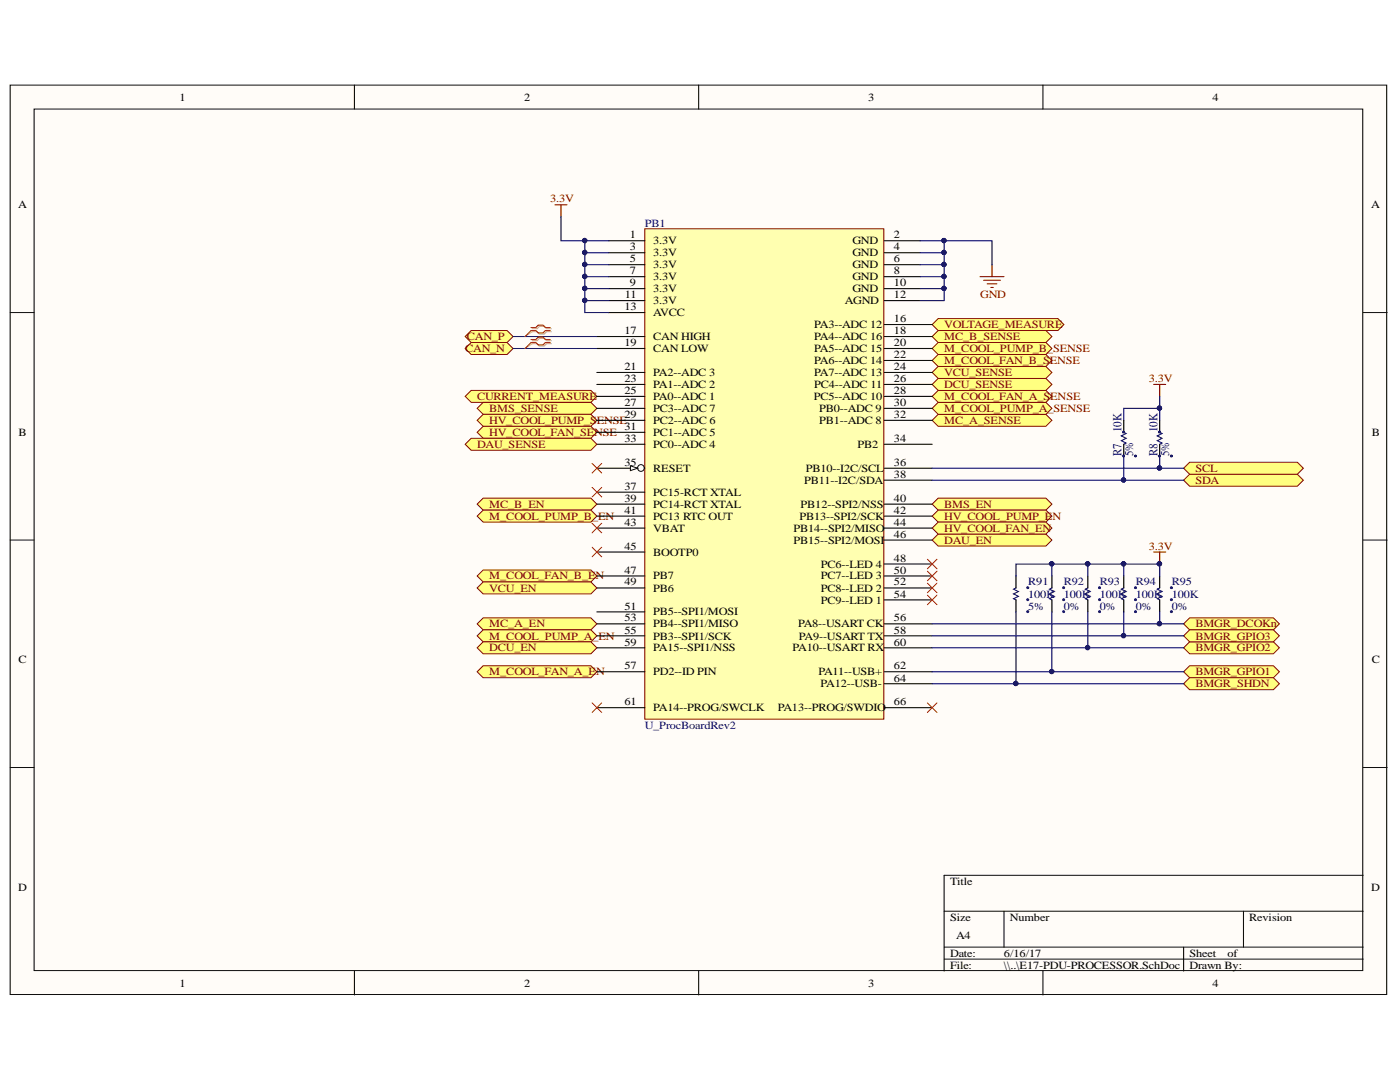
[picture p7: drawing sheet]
<svg xmlns="http://www.w3.org/2000/svg" width="279mm" height="216mm" viewBox="0 0 279 216" stroke-linecap="round" stroke-linejoin="round" font-family="sans-serif">
<g fill="#fffcf8" stroke="#000" stroke-width=".2">
<path d="M2 17h274.7v181.4h-274.7z"/>
<path d="M6.8 21.8h265.2v171.9h-265.2z"/>
</g>
<g fill="none" stroke="#000" stroke-width=".2">
<path d="M70.7 17v4.8M139.4 17v4.8M208.1 17v4.8M2 62.4h4.8M272.1 62.4h4.7M2 107.8h4.8M272.1 107.8h4.7M2 153.2h4.8M272.1 153.2h4.7M272.1 174.7h-83.7v19.1M70.7 193.8v4.7M139.4 193.8v4.7"/>
<path d="M188.4 181.8h83.7M188.4 189h83.7M188.4 191.4h83.7M200.4 181.8v7.2M208.1 193.8v4.7M236.2 189v4.8M248.2 181.8v7.2"/>
</g>
<path d="M110.8 40.9h2.3M112 40.9v2.4" fill="none" stroke="#800000" stroke-width=".23"/>
<g fill="#ffff80" stroke="#800000" stroke-width=".2">
<path d="M92.8 67.2l1.2-1.2h7.2l1.2 1.2-1.2 1.1h-7.2z" fill-rule="evenodd"/>
<path d="M92.8 69.5l1.2-1.2h7.2l1.2 1.2-1.2 1.2h-7.2z" fill-rule="evenodd"/>
</g>
<path d="M195.6 55.2h4.8M196.3 55.9h3.4M197 56.6h1.9M197.7 57.4h.5M198 52.8v2.4" fill="none" stroke="#800000" stroke-width=".23"/>
<g fill="#ffff80" stroke="#800000" stroke-width=".2">
<path d="M95.2 124.5l1.2-1.2h21.5l1.2 1.2-1.2 1.2h-21.5z" fill-rule="evenodd"/>
<path d="M95.2 126.9l1.2-1.2h21.5l1.2 1.2-1.2 1.2h-21.5z" fill-rule="evenodd"/>
<path d="M95.2 100.6l1.2-1.2h21.5l1.2 1.2-1.2 1.2h-21.5z" fill-rule="evenodd"/>
<path d="M95.2 103l1.2-1.2h21.5l1.2 1.2-1.2 1.2h-21.5z" fill-rule="evenodd"/>
<path d="M95.2 134l1.2-1.2h21.5l1.2 1.2-1.2 1.2h-21.5z" fill-rule="evenodd"/>
<path d="M95.2 114.9l1.2-1.2h21.5l1.2 1.2-1.2 1.2h-21.5z" fill-rule="evenodd"/>
<path d="M95.2 129.3l1.2-1.2h21.5l1.2 1.2-1.2 1.2h-21.5z" fill-rule="evenodd"/>
<path d="M186 107.8l1.2-1.2h21.5l1.2 1.2-1.2 1.2h-21.5z" fill-rule="evenodd"/>
<path d="M186 100.6l1.2-1.2h21.5l1.2 1.2-1.2 1.2h-21.5z" fill-rule="evenodd"/>
<path d="M186 64.8l1.2-1.2h23.9l1.2 1.2-1.2 1.2h-23.9z" fill-rule="evenodd"/>
<path d="M92.8 79.1l1.2-1.2h23.9l1.2 1.2-1.2 1.2h-23.9z" fill-rule="evenodd"/>
<path d="M186 83.9l1.2-1.2h21.5l1.2 1.2-1.2 1.2h-21.5z" fill-rule="evenodd"/>
<path d="M186 81.5l1.2-1.2h21.5l1.2 1.2-1.2 1.2h-21.5z" fill-rule="evenodd"/>
<path d="M186 79.1l1.2-1.2h21.5l1.2 1.2-1.2 1.2h-21.5z" fill-rule="evenodd"/>
<path d="M186 71.9l1.2-1.2h21.5l1.2 1.2-1.2 1.2h-21.5z" fill-rule="evenodd"/>
<path d="M186 67.2l1.2-1.2h21.5l1.2 1.2-1.2 1.1h-21.5z" fill-rule="evenodd"/>
<path d="M186 69.5l1.2-1.2h21.5l1.2 1.2-1.2 1.2h-21.5z" fill-rule="evenodd"/>
<path d="M186 76.7l1.2-1.2h21.5l1.2 1.2-1.2 1.2h-21.5z" fill-rule="evenodd"/>
<path d="M186 74.3l1.2-1.2h21.5l1.2 1.2-1.2 1.2h-21.5z" fill-rule="evenodd"/>
<path d="M95.2 81.5l1.2-1.2h21.5l1.2 1.2-1.2 1.2h-21.5z" fill-rule="evenodd"/>
<path d="M95.2 83.9l1.2-1.2h21.5l1.2 1.2-1.2 1.2h-21.5z" fill-rule="evenodd"/>
<path d="M95.2 86.3l1.2-1.2h21.5l1.2 1.2-1.2 1.2h-21.5z" fill-rule="evenodd"/>
<path d="M186 103l1.2-1.2h21.5l1.2 1.2-1.2 1.2h-21.5z" fill-rule="evenodd"/>
<path d="M186 105.4l1.2-1.2h21.5l1.2 1.2-1.2 1.2h-21.5z" fill-rule="evenodd"/>
<path d="M95.2 117.3l1.2-1.2h21.5l1.2 1.2-1.2 1.2h-21.5z" fill-rule="evenodd"/>
</g>
<path d="M128.7 45.6h47.7v97.9h-47.7z" fill="#ffffb0" stroke="#800000" stroke-width=".2"/>
<path d="M176.5 60h7.1M121.5 62.4h7.2M119.1 93.4h9.6M119.1 103h9.6M119.1 129.3h9.6M119.1 141.2h9.6" fill="none" stroke="#000" stroke-width=".23"/>
<circle cx="127.9" cy="93.4" r=".67" fill="#fffcf8" stroke="#000" stroke-width=".2"/>
<path d="M125.8 93l1.4 .4-1.4 .5z" fill="#fffcf8"/>
<path d="M125.8 93l1.4 .4-1.4 .5z" fill="none" stroke="#000" stroke-width=".2"/>
<g fill="none" stroke="#000" stroke-width=".23">
<path d="M121.5 48h7.2M121.5 50.4h7.2M121.5 52.8h7.2M121.5 55.2h7.2M121.5 57.6h7.2M121.5 60h7.2M176.5 48h7.1M176.5 50.4h7.1M176.5 52.8h7.1M176.5 55.2h7.1M176.5 57.6h7.1M119.1 79.1h9.6"/>
<path d="M119.1 76.7h9.6M119.1 74.3h9.6M119.1 67.2h9.6M119.1 69.5h9.6M176.5 79.1h9.5M176.5 76.7h9.5M176.5 74.3h9.5M176.5 67.2h9.5M176.5 69.5h9.5M176.5 64.8h9.5M176.5 71.9h9.5M119.1 98.2h9.6"/>
<path d="M119.1 88.7h9.6M119.1 86.3h9.6M119.1 83.9h9.6M119.1 81.5h9.6M176.5 88.7h9.5M176.5 83.9h9.5M176.5 81.5h9.5M176.5 95.8h9.5M176.5 93.4h9.5M119.1 117.3h9.6M119.1 114.9h9.6M119.1 105.4h9.6"/>
<path d="M119.1 100.6h9.6M119.1 110.2h9.6M176.5 117.3h9.5M176.5 114.9h9.5M176.5 105.4h9.5M176.5 100.6h9.5M176.5 119.7h9.5M176.5 112.5h9.5M176.5 107.8h9.5M176.5 103h9.5M119.1 124.5h9.6M119.1 122.1h9.6"/>
<path d="M119.1 134h9.6M119.1 126.9h9.6M176.5 124.5h9.5M176.5 134h9.5M176.5 126.9h9.5M176.5 129.3h9.5M176.5 136.4h9.5M176.5 141.2h9.5"/>
</g>
<path d="M118.2 92.5l1.9 1.9M118.2 97.3l1.9 1.9M120.1 92.5l-1.9 1.9M120.1 97.3l-1.9 1.9M118.2 104.4l1.9 1.9M118.2 109.2l1.9 1.9M120.1 104.4l-1.9 1.9M120.1 109.2l-1.9 1.9M118.2 140.3l1.9 1.9M120.1 140.3l-1.9 1.9M185.1 140.3l1.9 1.9M187 140.3l-1.9 1.9" fill="none" stroke="#f00" stroke-width=".2"/>
<g fill="#ffff80" stroke="#800000" stroke-width=".2">
<path d="M92.8 88.7l1.2-1.2h23.9l1.2 1.2-1.2 1.1h-23.9z" fill-rule="evenodd"/>
<path d="M236.2 95.8l1.2-1.2h21.5l1.2 1.2-1.2 1.2h-21.5z" fill-rule="evenodd"/>
<path d="M236.2 93.4l1.2-1.2h21.5l1.2 1.2-1.2 1.2h-21.5z" fill-rule="evenodd"/>
<path d="M236.2 124.5l1.2-1.2h16.7l1.2 1.2-1.2 1.2h-16.7z" fill-rule="evenodd"/>
<path d="M236.2 134l1.2-1.2h16.7l1.2 1.2-1.2 1.2h-16.7z" fill-rule="evenodd"/>
<path d="M236.2 129.3l1.2-1.2h16.7l1.2 1.2-1.2 1.2h-16.7z" fill-rule="evenodd"/>
<path d="M236.2 126.9l1.2-1.2h16.7l1.2 1.2-1.2 1.2h-16.7z" fill-rule="evenodd"/>
<path d="M236.2 136.4l1.2-1.2h16.7l1.2 1.2-1.2 1.2h-16.7z" fill-rule="evenodd"/>
</g>
<path d="M106 66l-1.2 1.2M106 68.3l-1.2 1.2M185.1 111.6l1.9 1.9M185.1 114l1.9 1.9M185.1 116.4l1.9 1.9M185.1 118.8l1.9 1.9M187 111.6l-1.9 1.9M187 114l-1.9 1.9M187 116.4l-1.9 1.9M187 118.8l-1.9 1.9" fill="none" stroke="#f00" stroke-width=".2"/>
<g fill="none" stroke="#000080" stroke-width=".23">
<path d="M112 43.3v4.7h4.7M116.7 50.4h4.8M116.7 52.8h4.8M116.7 55.2h4.8M116.7 57.6h4.8M116.7 60h4.8M121.5 48h-4.8v14.4h4.8M183.6 48h4.8v12h-4.8M183.6 50.4h4.8M183.6 52.8h4.8M183.6 55.2h4.8M183.6 57.6h4.8"/>
<path d="M188.4 48h9.6v4.8M102.4 67.2h16.7M102.4 69.5h16.7M231.4 79.1v4.8M186 95.8h50.2M186 93.4h50.2M224.3 91v4.8M231.4 81.5h-7.1v2.4M231.4 91v2.4M209.9 112.5h-7.1v2.4M217.1 112.5h-7.2v2.4M224.3 114.9v-2.4h7.1v2.4"/>
<path d="M224.3 112.5h-7.2v2.4M186 124.5h50.2M186 126.9h50.2M186 129.3h50.2M186 134h50.2M186 136.4h50.2M202.8 122.1v14.3M209.9 122.1v11.9M217.1 122.1v7.2M224.3 122.1v4.8M231.4 122.1v2.4"/>
</g>
<g fill="#000080" stroke="#000080" stroke-width=".2">
<circle cx="116.7" cy="50.4" r=".43"/>
<circle cx="116.7" cy="52.8" r=".43"/>
<circle cx="116.7" cy="55.2" r=".43"/>
<circle cx="116.7" cy="57.5" r=".43"/>
<circle cx="116.7" cy="59.9" r=".43"/>
<circle cx="116.7" cy="48" r=".43"/>
<circle cx="188.4" cy="57.5" r=".43"/>
<circle cx="188.4" cy="55.2" r=".43"/>
<circle cx="188.4" cy="52.8" r=".43"/>
<circle cx="188.4" cy="50.4" r=".43"/>
<circle cx="188.4" cy="48" r=".43"/>
<circle cx="224.2" cy="95.8" r=".43"/>
<circle cx="231.4" cy="93.4" r=".43"/>
<circle cx="231.4" cy="81.4" r=".43"/>
<circle cx="231.4" cy="86.2" r=".19"/>
<circle cx="233.8" cy="91" r=".19"/>
<circle cx="231.4" cy="91" r=".19"/>
<circle cx="224.2" cy="86.2" r=".19"/>
<circle cx="226.6" cy="91" r=".19"/>
<circle cx="224.2" cy="91" r=".19"/>
<circle cx="231.4" cy="112.5" r=".43"/>
<circle cx="231.4" cy="124.4" r=".43"/>
<circle cx="224.2" cy="126.8" r=".43"/>
<circle cx="217.1" cy="129.2" r=".43"/>
<circle cx="209.9" cy="134" r=".43"/>
<circle cx="202.7" cy="136.4" r=".43"/>
<circle cx="233.8" cy="119.7" r=".19"/>
<circle cx="233.8" cy="122" r=".19"/>
<circle cx="233.8" cy="117.3" r=".19"/>
<circle cx="226.6" cy="119.7" r=".19"/>
<circle cx="226.6" cy="122" r=".19"/>
<circle cx="226.6" cy="117.3" r=".19"/>
<circle cx="219.4" cy="119.7" r=".19"/>
<circle cx="219.4" cy="122" r=".19"/>
<circle cx="219.4" cy="117.3" r=".19"/>
<circle cx="212.3" cy="119.7" r=".19"/>
<circle cx="212.3" cy="122" r=".19"/>
<circle cx="212.3" cy="117.3" r=".19"/>
<circle cx="205.1" cy="119.7" r=".19"/>
<circle cx="205.1" cy="122" r=".19"/>
<circle cx="205.1" cy="117.3" r=".19"/>
<circle cx="224.2" cy="112.5" r=".43"/>
<circle cx="217.1" cy="112.5" r=".43"/>
<circle cx="209.9" cy="112.5" r=".43"/>
</g>
<path d="M230.2 76.7h2.4M231.4 76.7v2.4M230.2 110.2h2.4M231.4 110.2v2.3" fill="none" stroke="#800000" stroke-width=".23"/>
<path d="M224.3 86.3l.4 .2-.9 .5 .9 .5-.9 .4 .9 .5-.4 .3M231.4 86.3l.5 .2-.9 .5 .9 .5-.9 .4 .9 .5-.5 .3M202.8 117.3l-.5 .3 .9 .4-.9 .5 .9 .5-.9 .5 .5 .2M209.9 117.3l-.4 .3 .9 .4-.9 .5 .9 .5-.9 .5 .4 .2M217.1 117.3l-.5 .3 1 .4-1 .5 1 .5-1 .5 .5 .2M224.3 117.3l-.5 .3 .9 .4-.9 .5 .9 .5-.9 .5 .5 .2M231.4 117.3l-.4 .3 .9 .4-.9 .5 .9 .5-.9 .5 .4 .2" fill="none" stroke="#11037f" stroke-width=".23"/>
<g fill="none" stroke="#000" stroke-width=".23">
<path d="M224.3 83.9v2.4M224.3 88.7v2.3M231.4 83.9v2.4M231.4 88.7v2.3M202.8 114.9v2.4M202.8 119.7v2.4M209.9 114.9v2.4M209.9 119.7v2.4M217.1 114.9v2.4M217.1 119.7v2.4M224.3 114.9v2.4M224.3 119.7v2.4"/>
<path d="M231.4 114.9v2.4M231.4 119.7v2.4"/>
</g>
<path d="M106.2 65.6h1l.5-.5h.9l.5 .5h.9M106.2 66.2h1l.5 .5h.9l.5-.5h.9M106.2 68h1l.5-.5h.9l.5 .5h.9M106.2 68.6h1l.5 .5h.9l.5-.5h.9" fill="none" stroke="#d0a19e" stroke-width=".23"/>
<path d="M106.2 66.2l-1.4 1M106.2 68.6l-1.4 .9" fill="none" stroke="#d0a19e" stroke-width=".2"/>
<path d="M106 65.4h.9l.5-.5h1l.4 .5h1M106 66h.9l.5 .4h1l.4-.4h1M106 67.7h.9l.5-.4h1l.4 .4h1M106 68.3h.9l.5 .5h1l.4-.5h1" fill="none" stroke="#f00" stroke-width=".23"/>
<g font-size="2.5" fill="#000080">
<text x="223.8" y="86.3" transform="rotate(-90 223.8 86.3)">10K</text>
<text x="231" y="86.3" transform="rotate(-90 231 86.3)">10K</text>
<text x="223.8" y="91" transform="rotate(-90 223.8 91)">R7</text>
<text x="226.2" y="91" transform="rotate(-90 226.2 91)">5%</text>
<text x="231" y="91" transform="rotate(-90 231 91)">R8</text>
<text x="233.3" y="91" transform="rotate(-90 233.3 91)">5%</text>
</g>
<g font-size="2.2">
<text x="35.8" y="20.1">1</text>
<text x="104.6" y="20.1">2</text>
<text x="173.2" y="20.1">3</text>
<text x="242" y="20.1">4</text>
<text x="3.6" y="41.6">A</text>
<text x="273.7" y="41.6">A</text>
<text x="125.7" y="47.6">1</text>
<text x="178.4" y="47.6">2</text>
<text x="125.7" y="50">3</text>
<text x="125.7" y="52.3">5</text>
<text x="130.4" y="48.8">3.3V</text>
<text x="130.4" y="51.1">3.3V</text>
<text x="130.4" y="53.5">3.3V</text>
<text x="170.1" y="48.8">GND</text>
<text x="170.1" y="51.1">GND</text>
<text x="170.1" y="53.5">GND</text>
<text x="178.4" y="50">4</text>
<text x="178.4" y="52.3">6</text>
<text x="124.7" y="59.5">11</text>
<text x="125.7" y="54.8">7</text>
<text x="125.7" y="57.1">9</text>
<text x="130.4" y="56">3.3V</text>
<text x="130.4" y="58.3">3.3V</text>
<text x="170.1" y="56">GND</text>
<text x="170.1" y="58.3">GND</text>
<text x="178.4" y="59.5">12</text>
<text x="178.4" y="54.8">8</text>
<text x="178.4" y="57.1">10</text>
<text x="124.6" y="61.9">13</text>
<text x="130.4" y="63.1">AVCC</text>
<text x="130.4" y="60.7">3.3V</text>
<text x="162.5" y="65.5">PA3--ADC 12</text>
<text x="168.6" y="60.7">AGND</text>
<text x="178.4" y="64.3">16</text>
<text x="124.6" y="66.7">17</text>
<text x="124.6" y="69.1">19</text>
<text x="130.4" y="67.9">CAN HIGH</text>
<text x="130.4" y="70.2">CAN LOW</text>
<text x="162.5" y="70.2">PA5--ADC 15</text>
<text x="162.5" y="67.9">PA4--ADC 16</text>
<text x="178.4" y="71.4">22</text>
<text x="178.4" y="69.1">20</text>
<text x="178.4" y="66.7">18</text>
<text x="124.6" y="76.2">23</text>
<text x="124.6" y="73.9">21</text>
<text x="130.4" y="77.4">PA1--ADC 2</text>
<text x="130.4" y="75.1">PA2--ADC 3</text>
<text x="162.5" y="77.4">PC4--ADC 11</text>
<text x="162.5" y="75.1">PA7--ADC 13</text>
<text x="162.5" y="72.7">PA6--ADC 14</text>
<text x="178.4" y="76.2">26</text>
<text x="178.4" y="73.9">24</text>
<text x="124.6" y="78.6">25</text>
<text x="124.6" y="83.4">29</text>
<text x="124.6" y="81.1">27</text>
<text x="130.4" y="79.8">PA0--ADC 1</text>
<text x="130.4" y="82.2">PC3--ADC 7</text>
<text x="162.4" y="79.8">PC5--ADC 10</text>
<text x="163.5" y="82.2">PB0--ADC 9</text>
<text x="178.4" y="83.4">32</text>
<text x="178.4" y="81.1">30</text>
<text x="178.4" y="78.6">28</text>
<text x="3.7" y="87">B</text>
<text x="124.6" y="88.2">33</text>
<text x="124.6" y="85.8">31</text>
<text x="130.4" y="89.3">PC0--ADC 4</text>
<text x="130.4" y="87">PC1--ADC 5</text>
<text x="130.4" y="84.6">PC2--ADC 6</text>
<text x="163.5" y="84.6">PB1--ADC 8</text>
<text x="171.1" y="89.3">PB2</text>
<text x="178.4" y="88.2">34</text>
<text x="273.8" y="87">B</text>
<text x="124.6" y="93">35</text>
<text x="130.4" y="94.2">RESET</text>
<text x="160.8" y="94.2">PB10--I2C/SCL</text>
<text x="178.4" y="95.3">38</text>
<text x="178.4" y="93">36</text>
<text x="124.6" y="100.2">39</text>
<text x="124.6" y="97.7">37</text>
<text x="130.4" y="101.3">PC14-RCT XTAL</text>
<text x="130.4" y="99">PC15-RCT XTAL</text>
<text x="159.8" y="101.3">PB12--SPI2/NSS</text>
<text x="160.5" y="96.5">PB11--I2C/SDA</text>
<text x="178.4" y="100.2">40</text>
<text x="124.6" y="102.5">41</text>
<text x="124.6" y="104.9">43</text>
<text x="130.4" y="103.7">PC13 RTC OUT</text>
<text x="130.4" y="106.1">VBAT</text>
<text x="158.3" y="106.1">PB14--SPI2/MISO</text>
<text x="159.5" y="103.7">PB13--SPI2/SCK</text>
<text x="178.4" y="107.3">46</text>
<text x="178.4" y="104.9">44</text>
<text x="178.4" y="102.5">42</text>
<text x="124.6" y="109.7">45</text>
<text x="130.4" y="110.9">BOOTP0</text>
<text x="158.3" y="108.5">PB15--SPI2/MOSI</text>
<text x="163.8" y="113.3">PC6--LED 4</text>
<text x="178.4" y="112.1">48</text>
<text x="124.6" y="116.8">49</text>
<text x="124.6" y="114.4">47</text>
<text x="130.4" y="118.1">PB6</text>
<text x="130.4" y="115.6">PB7</text>
<text x="163.8" y="118.1">PC8--LED 2</text>
<text x="163.8" y="115.6">PC7--LED 3</text>
<text x="178.4" y="119.3">54</text>
<text x="178.4" y="116.8">52</text>
<text x="178.4" y="114.4">50</text>
<text x="124.6" y="124">53</text>
<text x="124.6" y="121.6">51</text>
<text x="130.4" y="125.2">PB4--SPI1/MISO</text>
<text x="130.4" y="122.8">PB5--SPI1/MOSI</text>
<text x="159.3" y="125.2">PA8--USART CK</text>
<text x="163.8" y="120.4">PC9--LED 1</text>
<text x="178.4" y="124">56</text>
<text x="124.6" y="128.8">59</text>
<text x="124.6" y="126.4">55</text>
<text x="130.4" y="130">PA15--SPI1/NSS</text>
<text x="130.4" y="127.6">PB3--SPI1/SCK</text>
<text x="158.2" y="130">PA10--USART RX</text>
<text x="159.4" y="127.6">PA9--USART TX</text>
<text x="178.4" y="128.8">60</text>
<text x="178.4" y="126.4">58</text>
<text x="3.7" y="132.4">C</text>
<text x="124.6" y="133.5">57</text>
<text x="130.4" y="134.7">PD2--ID PIN</text>
<text x="163.3" y="134.7">PA11--USB+</text>
<text x="163.8" y="137.2">PA12--USB-</text>
<text x="178.4" y="133.5">62</text>
<text x="178.4" y="136">64</text>
<text x="273.8" y="132.4">C</text>
<text x="124.6" y="140.7">61</text>
<text x="130.4" y="141.9">PA14--PROG/SWCLK</text>
<text x="155.2" y="141.9">PA13--PROG/SWDIO</text>
<text x="178.4" y="140.7">66</text>
<text x="3.6" y="177.8">D</text>
<text x="189.6" y="176.6">Title</text>
<text x="273.7" y="177.8">D</text>
<text x="189.6" y="183.8">Size</text>
<text x="201.6" y="183.8">Number</text>
<text x="249.3" y="183.8">Revision</text>
<text x="189.6" y="190.9">Date:</text>
<text x="190.8" y="187.3">A4</text>
<text x="200.4" y="190.9">6/16/17</text>
<text x="237.4" y="190.9">Sheet</text>
<text x="245" y="190.9">of</text>
<text x="35.8" y="196.9">1</text>
<text x="104.6" y="196.9">2</text>
<text x="173.2" y="196.9">3</text>
<text x="189.6" y="193.3">File:</text>
<text x="200.4" y="193.3">\\..\E17-PDU-PROCESSOR.SchDoc</text>
<text x="237.4" y="193.3">Drawn By:</text>
<text x="242" y="196.9">4</text>
</g>
<g font-size="2.2" fill="#800000">
<text x="109.8" y="40.4">3.3V</text>
<text x="195.6" y="59.5">GND</text>
<text x="188.4" y="65.5">VOLTAGE_MEASURE</text>
<text x="92.8" y="70.2">CAN_N</text>
<text x="93.2" y="67.9">CAN_P</text>
<text x="188.4" y="67.9">MC_B_SENSE</text>
<text x="188.4" y="70.2">M_COOL_PUMP_B_SENSE</text>
<text x="188.4" y="72.7">M_COOL_FAN_B_SENSE</text>
<text x="188.4" y="77.4">DCU_SENSE</text>
<text x="188.4" y="75.1">VCU_SENSE</text>
<text x="229.3" y="76.2">3.3V</text>
<text x="95.2" y="79.8">CURRENT_MEASURE</text>
<text x="97.6" y="82.2">BMS_SENSE</text>
<text x="188.4" y="82.2">M_COOL_PUMP_A_SENSE</text>
<text x="188.4" y="79.8">M_COOL_FAN_A_SENSE</text>
<text x="95.2" y="89.3">DAU_SENSE</text>
<text x="97.6" y="84.6">HV_COOL_PUMP_SENSE</text>
<text x="97.6" y="87">HV_COOL_FAN_SENSE</text>
<text x="188.4" y="84.6">MC_A_SENSE</text>
<text x="238.6" y="94.2">SCL</text>
<text x="97.6" y="101.3">MC_B_EN</text>
<text x="188.4" y="101.3">BMS_EN</text>
<text x="238.6" y="96.5">SDA</text>
<text x="97.6" y="103.7">M_COOL_PUMP_B_EN</text>
<text x="188.4" y="103.7">HV_COOL_PUMP_EN</text>
<text x="188.4" y="106.1">HV_COOL_FAN_EN</text>
<text x="188.4" y="108.5">DAU_EN</text>
<text x="229.3" y="109.7">3.3V</text>
<text x="97.6" y="115.6">M_COOL_FAN_B_EN</text>
<text x="97.6" y="118.1">VCU_EN</text>
<text x="97.6" y="125.2">MC_A_EN</text>
<text x="238.6" y="125.2">BMGR_DCOKn</text>
<text x="97.6" y="127.6">M_COOL_PUMP_A_EN</text>
<text x="97.6" y="130">DCU_EN</text>
<text x="238.6" y="130">BMGR_GPIO2</text>
<text x="238.6" y="127.6">BMGR_GPIO3</text>
<text x="97.6" y="134.7">M_COOL_FAN_A_EN</text>
<text x="238.6" y="134.7">BMGR_GPIO1</text>
<text x="238.6" y="137.2">BMGR_SHDN</text>
</g>
<g font-size="2.2" fill="#000080">
<text x="128.7" y="45.2">PB1</text>
<text x="205.2" y="119.3">100K</text>
<text x="205.2" y="116.8">R91</text>
<text x="212.3" y="119.3">100K</text>
<text x="212.3" y="116.8">R92</text>
<text x="219.5" y="119.3">100K</text>
<text x="219.5" y="116.8">R93</text>
<text x="226.7" y="119.3">100K</text>
<text x="226.7" y="116.8">R94</text>
<text x="233.8" y="119.3">100K</text>
<text x="233.8" y="116.8">R95</text>
<text x="205.2" y="121.6">5%</text>
<text x="212.3" y="121.6">0%</text>
<text x="219.5" y="121.6">0%</text>
<text x="226.7" y="121.6">0%</text>
<text x="233.8" y="121.6">0%</text>
<text x="128.7" y="145.5">U_ProcBoardRev2</text>
</g>
</svg>
